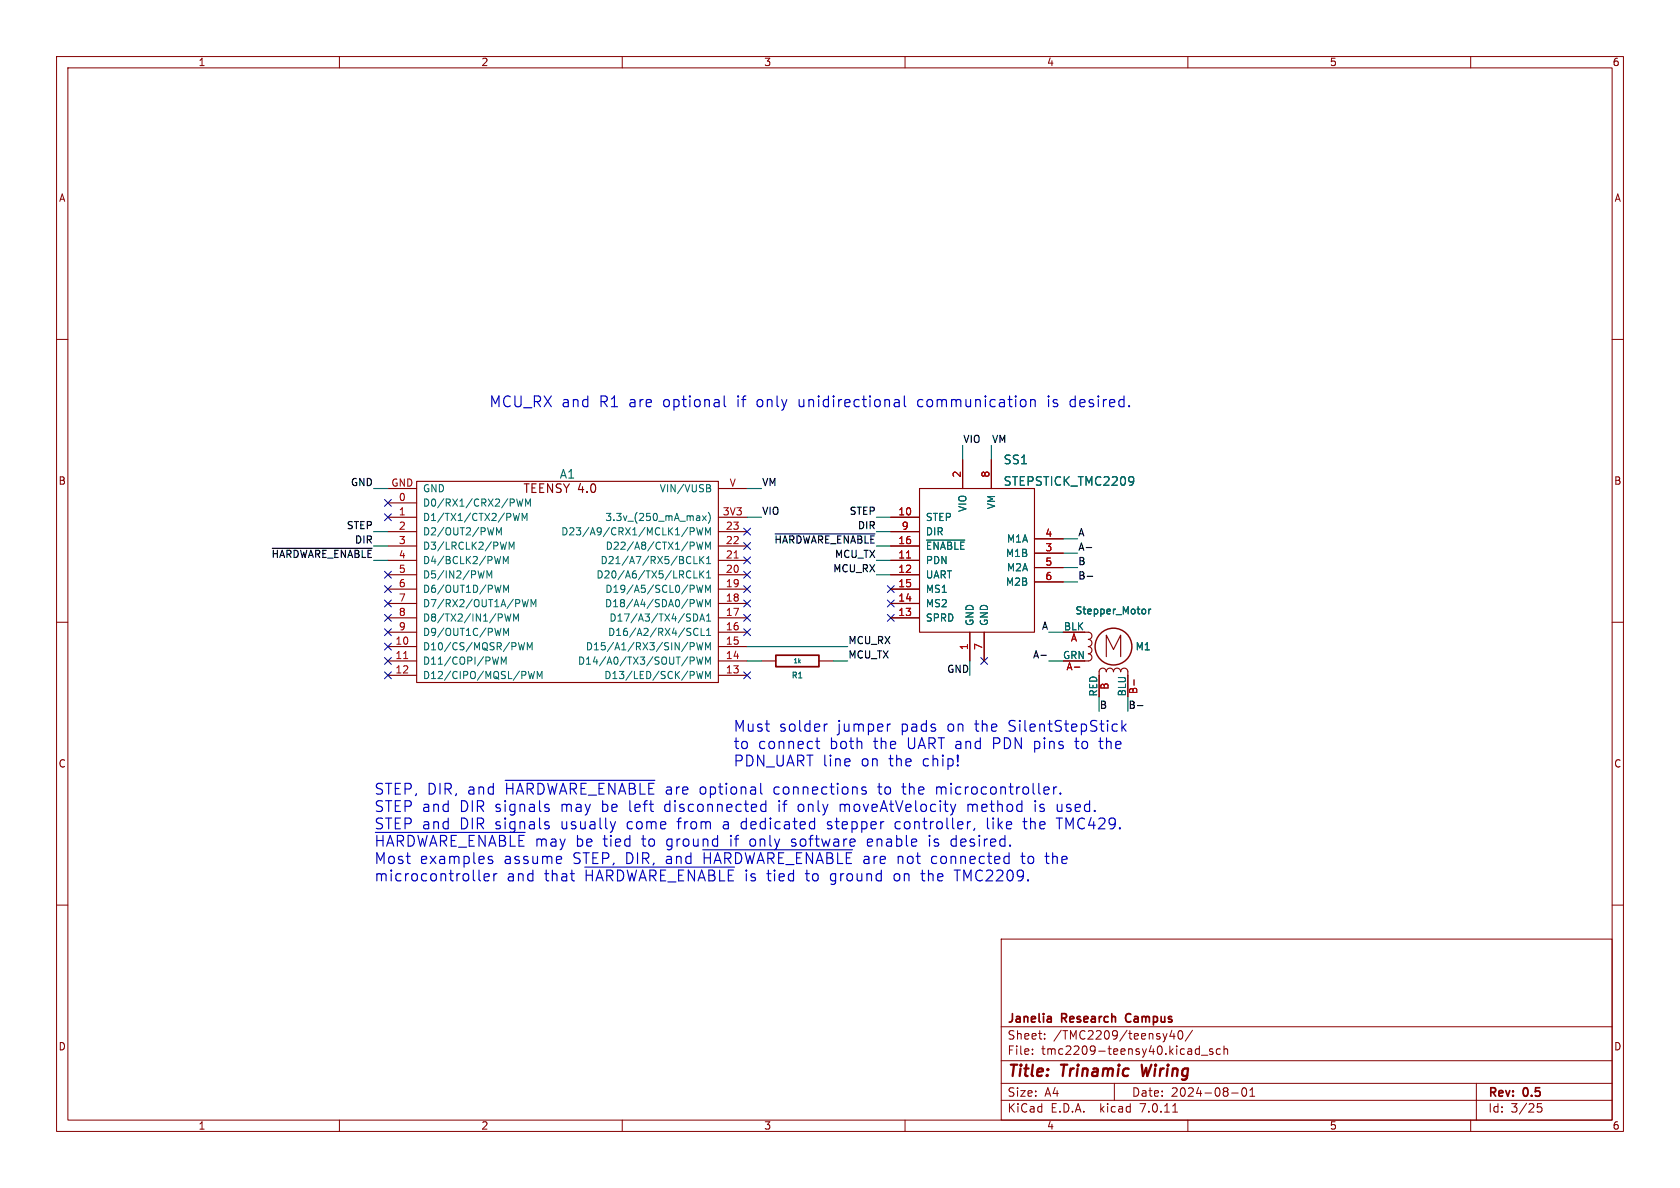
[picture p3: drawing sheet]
<svg xmlns="http://www.w3.org/2000/svg" width="297mm" height="210mm" viewBox="0 0 297 210" stroke-linecap="round" stroke-linejoin="round" font-family="sans-serif">
<g fill="none" stroke="#840000" stroke-width=".18">
<path d="M10 10h277v190h-277zM12 12h273v186h-273zM60 10v2M110 10v2M160 10v2M210 10v2M260 10v2M10 60h2M285 60h2M10 110h2M285 110h2M10 160h2"/>
<path d="M285 160h2M177 166h108v32h-108zM60 198v2M110 198v2M160 198v2M177 194.5h108M177 191.5h108M177 187.5h108M177 181.5h108M182.5 186.3v.1M182.5 185.5v.1M184.7 183.6v.1"/>
<path d="M184.7 182.8v.1M197 191.5v3M207.2 182.1l-.4 1.1h.9M207.3 196.6h.9M207.5 182.7v1M208.5 182.3l.1-.1a.81 .81 0 0 1 .6 .6 .81 .81 0 0 1-.3 .8l-.2 .1a.81 .81 0 0 1-.3-1.4M210 198v2M210.8 182.1l-1.3 2M211.6 185.4l.4 .1M212 184.9v1.5M212 186.3l-.4 .1M212.4 186.5h1.1"/>
<path d="M214.4 185.5l-.4-.1-.2 .2 .1 .2 .5 .2v.3h-.6M215.7 185.5l-.4-.1-.3 .3v.4l.2 .2h.5M216.4 185.5l.2-.1 .4 .1v.9M216.4 184.9v1.5M217.7 193.2h1.2M219.7 192.4l.2-.1a.81 .81 0 0 1 .6 .6 .81 .81 0 0 1-.3 .8l-.2 .1a.81 .81 0 0 1-.3-1.4zM221 193.8h.8M221 192.7l.4-.4v1.5M260 198v2M261 191.5v6.5M272.5 195.1h-.7l-.1 .7 .3-.1h.5l.1 .3-.1 .5-.2 .1-.6-.1"/>
</g>
<path d="M201.8 188.2l.3 2 .5-1.4" fill="none" stroke="#840000" stroke-width=".4"/>
<path d="M137.2 115.8h7.6v2.1h-7.6zM185.6 179.7l.2 .2v.8M199.1 179.4l-.1 .4 .1 .7M185.8 180.6l-.1 .1M185.8 180l-.1 .1" fill="none" stroke="#840000" stroke-width=".3"/>
<g fill="none" stroke="#840000" stroke-width=".2">
<path d="M68.6 91.4h5.1M68.6 99.1h5.1M68.6 96.5h5.1M68.6 94h5.1M68.6 88.9h5.1M68.6 86.4h5.1M73.7 85.1h53.3v35.6h-53.3zM127 91.4h5.1M127 99.1h5.1M127 96.5h5.1M127 94h5.1M127 86.4h5.1"/>
<path d="M157.5 91.4h5.1M157.5 99.1h5.1M157.5 96.5h5.1M157.5 94h5.1M162.6 86.4h20.3v25.4h-20.3zM170.2 81.3v5.1M175.3 81.3v5.1M182.9 97.8h5.1M182.9 95.3h5.1M68.6 101.6h5.1M68.6 109.2h5.1M68.6 106.7h5.1"/>
<path d="M68.6 104.1h5.1M68.6 116.8h5.1M68.6 114.3h5.1M68.6 119.4h5.1M68.6 111.8h5.1M127 101.6h5.1M127 109.2h5.1M127 106.7h5.1M127 104.1h5.1M127 116.8h5.1M127 114.3h5.1M127 119.4h5.1"/>
<path d="M127 111.8h5.1M134.6 116.8h2.6M144.8 116.8h2.5M157.5 101.6h5.1M157.5 109.2h5.1M157.5 106.7h5.1M157.5 104.1h5.1M171.4 111.8v5M174 111.8v5M182.9 100.3h5.1M182.9 102.9h5.1M188 111.8h4.4a.64 .64 0 0 1 .6 .6 .64 .64 0 0 1-.6 .6 .64 .64 0 0 1 .6 .7 .64 .64 0 0 1-.6 .6 .64 .64 0 0 1 .6 .6 .64 .64 0 0 1-.6 .7 .64 .64 0 0 1 .6 .6 .64 .64 0 0 1-.6 .6h-4.4"/>
<path d="M195.6 116.1v-3.8l1.2 2.5 1.3-2.5v3.8M194.3 123.2v-4.5a.64 .64 0 0 1 .6-.6 .64 .64 0 0 1 .7 .6 .64 .64 0 0 1 .6-.6 .64 .64 0 0 1 .6 .6 .64 .64 0 0 1 .7-.6 .64 .64 0 0 1 .6 .6 .64 .64 0 0 1 .7-.6 .64 .64 0 0 1 .6 .6v4.5"/>
</g>
<path d="M129.8 98.6h.7M160.3 98.6h.7M71.4 116.4h.7M189.9 117.9h1M200.5 120.2v.9" fill="none" stroke="#a90000" stroke-width=".18"/>
<g fill="none" stroke="#006464" stroke-width=".18">
<path d="M87.8 94.6v-1.3l.4 .9 .4-.9v1.3M88.5 98.4l-.3 1.2M89 99.6v-1.2l.4 .9 .4-.9v1.2M89.5 95.8l-.3 1.3M90 97.1v-1.3l.4 .9 .5-.9v1.3M90.7 90.7l.3 1.3 .3-.9 .2 .9 .3-1.3M91.3 88.2l.3 1.3 .3-.9 .2 .9 .3-1.3M92.3 92v-1.3l.4 1 .5-1v1.3M92.9 89.5v-1.3l.4 .9 .5-.9v1.3M122 94l.6-.1 .1-.2v-.3l-.7-.1v1.3M122.7 98.4v1.2h.6M123.2 95.8l.3 1.3 .2-.9 .2 .9 .4-1.3"/>
<path d="M123.2 93.3l.3 1.3 .2-.9 .2 .9 .4-1.3M123.7 98.4v1.2M123.9 98.9l.5 .7M124.2 91.2l.7 .8M124.4 98.4l-.7 .7M124.7 94.6v-1.3l.5 .9 .4-.9v1.3M124.7 97.1v-1.3l.5 .9 .4-.9v1.3M124.9 91.2l-.7 .8M124.9 85.7l.6 .1 .1 .2-.3 .3M124.9 98.7l.4-.3v1.2M124.9 99.6h.7M124.9 86.3h.4"/>
<path d="M125.2 90.6a1.46 1.46 0 0 1 0 1.9M125.3 86.3l.3 .2v.3l-.7 .1M163.8 95.5h6.8M85.6 100.9l-.3 1.3M86.1 102.2v-1.3l.4 .9 .4-.9v1.3M88.1 116.1l-.3 1.3M88.6 117.4v-1.3l.4 1 .5-1v1.3M89 104.7v-1.3l.5 1 .4-1v1.3M89 112.3v-1.2l.5 .9 .4-.9v1.2M89.2 108.5l.3 1.3 .3-.9 .2 .9 .3-1.3M90.8 109.8v-1.3l.4 .9 .4-.9v1.3M92.3 106l.3 1.3 .3-.9 .2 .9 .3-1.3"/>
<path d="M92.7 113.6l-.3 1.3-.2-.9-.2 .9M93.2 114.9v-1.3l.4 .9 .5-.9v1.3M93.4 118.7l.3 1.3 .2-.9 .3 .9 .3-1.3M93.9 107.3v-1.3l.4 .9 .4-.9v1.3M95 120v-1.3l.4 .9 .4-.9v1.3M122 116.1h.5l.2 .3-.1 .4h-.6M122 113.6h.5l.2 .3-.1 .3-.6 .1M122.6 108.5a.64 .64 0 0 1 .8 .7 .64 .64 0 0 1-.8 .6M122.7 100.9v1.3h.6M123.2 118.7l.3 1.3 .2-.9 .2 .9 .4-1.3M123.2 116.1l.3 1.3 .2-.9 .2 .9 .4-1.3M123.2 113.6l.3 1.3 .2-.9 .2 .9 .4-1.3"/>
<path d="M123.2 106l.3 1.3 .2-.9 .2 .9 .4-1.3M123.2 103.4l.3 1.3 .2-.9 .2 .9 .4-1.3M123.4 111.2a.6 .6 0 0 0-.8 .4 .6 .6 0 0 0 .6 .7l.2-.1M123.7 109.8l.4-1.3 .5 1.3M123.7 100.9v1.3M123.8 109.4h.6M123.9 101.5l.5 .7M123.9 111.1v1.2h.7M124.4 100.9l-.7 .7M124.7 104.7v-1.3l.5 1 .4-1v1.3M124.7 107.3v-1.3l.5 .9 .4-.9v1.3M124.7 114.9v-1.3l.5 .9 .4-.9v1.3"/>
<path d="M124.7 117.4v-1.3l.5 1 .4-1v1.3M124.7 120v-1.3l.5 .9 .4-.9v1.3M124.9 112.3h.7M124.9 101.3l.4-.4v1.3M124.9 108.9l.4-.4v1.3M124.9 111.4l.4-.3v1.2M124.9 109.8h.7M124.9 102.2h.7"/>
</g>
<path d="M200.1 84.3l.2 .1a1.28 1.28 0 0 1-.1 1.2M200.4 84.9l-.3 .3M202.1 107.7h.3l.1 .2v.5l-.4 .1M203.1 107.7v.8M203.4 107.7l-.3 .2" fill="none" stroke="#006464" stroke-width=".2"/>
<circle cx="196.8" cy="114.3" r="3.3" fill="none" stroke="#840000" stroke-width=".25"/>
<path d="M48.1 96.9h17.7M137 94.4h17.7M192 96.8h1M184 115.8h1M192.2 101.9h1M201.1 124.7h1" fill="none" stroke="#0f0f0f" stroke-width=".2"/>
<g fill="none" stroke="#0000c2" stroke-width=".2">
<path d="M128 70v1.6l.3 .3M141.3 70.6v1l.3 .3M158.3 70.6h.4l.3 .3v1M159 71.8l-.7 .1M159 71.1l-.7 .1M159.9 70v1.6l.3 .3M163 70.6l-.6 .1-.2 .3 .1 .7 .3 .2h.4M182.2 70.8a.47 .47 0 0 1 .8 .1v1M182.2 70.6v1.3M185.4 70v.2M185.4 70.6v1.3M185.4 70l-.1 .1 .1 .1"/>
<path d="M185.4 70l.1 .1-.1 .1M189.4 70.7l.1-.1 .6 .1M189.4 71.8l.1 .1 .6-.1M89.3 137.9h26.5M134.5 138.5v1.6l.3 .3M144.2 131.1h.7M144.5 130.4v1.7v.1l.4 .1M146.3 128l-.5 .2M152.6 139.7l.5 .1 .1 .3-.3 .3h-.4M152.6 139.1l.5 .1M155.2 139.1h.7M155.4 138.5l.1 1.8"/>
<path d="M157.4 128l-.3 .1M159.4 139.1h.8M159.7 138.5v1.6l.1 .2 .4 .1M165.6 139.1v1.3M166.3 139.2a.52 .52 0 0 0-.7 .1M175.7 130.4v1.9M175.7 131.4h.7M178.4 129.2l.3 .1M178.5 127.5l-.1 .2 .1 .4M182.9 131.1v1.9M182.9 132.2l.2 .1M183.1 131.1l-.2 .1"/>
<path d="M186.3 139.1v1.3M186.8 139.1l-.3 .1-.2 .3M190 131.1h.7M190.3 130.4v1.7l.1 .1 .3 .1M194.3 131.1h.7M194.5 130.4v1.7l.1 .1 .4 .1M198.3 127.4v1.9M198.5 128.5l.6 .8M199.1 128l-.8 .7M66.4 147.1h26.4M84.7 153.8v1.6l.2 .3M85.6 155.1l.9-.2-.1-.4-.5-.1-.3 .3 .1 .9 .2 .1 .5-.1"/>
<path d="M86.4 151.9l.6 .2 .1 .3-.2 .2h-.6M86.4 151.5l.2-.1 .4 .1M87.3 154.4v1.3M87.9 154.4l-.4 .1-.2 .3M96.8 142.8l.3 .3-.1 .3h-.2M96.8 145.9l.3 .3-.1 .2-.2 .1M96.8 142.2l.2 .1M96.8 145.2l.2 .1M103.4 153.3h26.4M117.9 142.2l-.4 .3v.6l.4 .3M119.7 145.2h.7M124.2 150.2h26.5"/>
<path d="M128.1 145.2l-.2 .1M128.1 145.8a.37 .37 0 0 0-.3 .4 .37 .37 0 0 0 .3 .3M129.2 147.7l-.1 .1 .1 .1M131.2 146.4l.6 .1M131.8 145.2l-.6 .1M132.9 148.3l-.3 .4v.5l.3 .4M134.8 142.2l.6 .1M135.4 141.5v1.9M135.4 143.4h-.6M137.7 141.5v.2M137.7 142.2v1.2M137.7 141.5v.1v.1"/>
<path d="M137.7 141.5l.1 .1-.1 .1M139.9 149.5l.6 .1M140.5 148.3h-.3l-.3 .3 .1 .3h.5M141.1 143.1a.52 .52 0 0 0 .8 .3M141.9 142.3a.52 .52 0 0 0-.8 .2M142.4 154.4h.7M146.3 146.4l.2 .1 .5-.1M146.9 156.3l.2 .1M147 145.3l-.5-.1-.2 .3 .1 .3 .6 .2M147.2 154.4l-.4 .4v.6l.4 .3M148.5 142.4a.47 .47 0 0 1 .9 .1M148.5 142.2v1.2"/>
<path d="M149.4 142.5v.9M149.4 142.3v.2M154.2 148.4l-.6-.1-.3 .3 .1 .9 .2 .1 .6-.1M154.3 148.8l-1 .1M158.7 154.4a.52 .52 0 0 0-.6 .4v.6a.52 .52 0 0 0 .6 .3M158.8 151.4v1.2M159.2 145.3l-.6-.1-.4 .4v.6l.2 .2 .2 .1 .6-.1M159.3 151.4l-.5 .2M162.8 154.4h.7M163.1 153.8v1.6v.2l.4 .1M164.3 148.3v1.3M165.1 149.5l.2 .1"/>
<path d="M165.2 148.4l-.1 .2 .1 .3M165.4 151.4l-.5 .1-.2 .2 .1 .8 .3 .1h.3M168.5 148.3l.5 .1M169 149.5l-.5 .1M169 147.7v1.9M169.2 153.8v1.9M171.1 142.4a.47 .47 0 0 1 .8 .1M171.1 142.2v1.2M171.9 142.5v.9M172.2 142.2l-.3 .3M172.3 146.4l-.1 .3M174.6 144.6v1.6l.2 .3"/>
<path d="M175.6 144.6v.2M175.6 145.2v1.3M175.6 144.6l-.1 .1 .1 .1M175.6 144.6l.1 .1-.1 .1M180.5 151.4h.7M180.7 150.7v1.7l.1 .2h.4M180.8 145.2h.8M181.2 146.4l.4 .1M182.2 144.6v1.9M182.3 145.3l-.1 .1M183 141.5v.2M183 142.2v1.2"/>
<path d="M183 141.5l-.1 .1 .1 .1M183 141.5l.1 .1-.1 .1M183.8 143.4h.6M184.4 142.2l-.5 .1-.1 .2 .1 .2 .5 .1M184.7 151.4h.8M185.3 152.6h.2M186.7 144.6h1.1M187.5 140.2v.1v.1M187.5 140.2l-.1 .1 .1 .1M187.5 140.2v.2"/>
</g>
<g fill="none" stroke="#009600" stroke-width=".2">
<path d="M170.2 78.7v2.6M175.3 78.7v2.6M66 94h2.6M66 96.5h2.6M66 86.4h2.6M132.1 91.4h2.5M132.1 86.4h2.5M154.9 91.4h2.6M154.9 94h2.6M154.9 99.1h2.6M188 97.8h2.5M188 95.3h2.5"/>
<path d="M132.1 116.8h2.5M132.1 114.3h17.8M147.3 116.8h2.6M154.9 101.6h2.6M171.4 116.8v2.6M185.4 116.8h2.6M185.4 111.8h2.6M188 100.3h2.5M188 102.9h2.5M194.3 123.2v2.5M199.4 123.2v2.5"/>
</g>
<g fill="none" stroke="#000084" stroke-width=".18">
<path d="M68 88.3l1.2 1.2M68 90.8l1.2 1.2M69.2 88.3l-1.2 1.2M69.2 90.8l-1.2 1.2M131.5 93.4l1.2 1.2M131.5 95.9l1.2 1.2M131.5 98.5l1.2 1.2M132.7 93.4l-1.2 1.2M132.7 95.9l-1.2 1.2M132.7 98.5l-1.2 1.2M68 118.8l1.2 1.2M68 116.2l1.2 1.2"/>
<path d="M68 113.7l1.2 1.2M68 111.2l1.2 1.2M68 108.6l1.2 1.2M68 106.1l1.2 1.2M68 101l1.2 1.2M68 103.5l1.2 1.2M69.2 118.8l-1.2 1.2M69.2 116.2l-1.2 1.2M69.2 113.7l-1.2 1.2M69.2 111.2l-1.2 1.2M69.2 108.6l-1.2 1.2M69.2 106.1l-1.2 1.2"/>
<path d="M69.2 101l-1.2 1.2M69.2 103.5l-1.2 1.2M131.5 103.5l1.2 1.2M131.5 106.1l1.2 1.2M131.5 108.6l1.2 1.2M131.5 101l1.2 1.2M131.5 111.2l1.2 1.2M131.5 118.8l1.2 1.2M132.7 103.5l-1.2 1.2M132.7 106.1l-1.2 1.2M132.7 108.6l-1.2 1.2M132.7 101l-1.2 1.2"/>
<path d="M132.7 111.2l-1.2 1.2M132.7 118.8l-1.2 1.2M156.9 108.6l1.2 1.2M156.9 103.5l1.2 1.2M156.9 106.1l1.2 1.2M158.1 108.6l-1.2 1.2M158.1 103.5l-1.2 1.2M158.1 106.1l-1.2 1.2M173.4 116.2l1.2 1.2M174.6 116.2l-1.2 1.2"/>
</g>
<g font-size="2.8" fill="#840000">
<text x="178" y="190.9">Title:</text>
<text x="187.7" y="190.9">Trinamic</text>
<text x="202.6" y="190.9">Wiring</text>
</g>
<g font-size="2.7" fill="#0000c2">
<text x="86.4" y="72.1">MCU_RX and</text>
<text x="106.1" y="72.1">R1</text>
<text x="111.5" y="72.1">are</text>
<text x="117.7" y="72.1">optional</text>
<text x="131" y="72.1">if</text>
<text x="134.7" y="72.1">only</text>
<text x="142.2" y="72.1">unidirectional</text>
<text x="163.5" y="72.1">communication</text>
<text x="186.8" y="72.1">is</text>
<text x="190.9" y="72.1">desired.</text>
<text x="129.5" y="129.5">Must</text>
<text x="137.7" y="129.5">solder</text>
<text x="148.2" y="129.5">jumper</text>
<text x="159.6" y="129.5">pads</text>
<text x="168" y="129.5">on</text>
<text x="173.1" y="129.5">the</text>
<text x="179.2" y="129.5">SilentStepStick</text>
<text x="129.5" y="132.6">to</text>
<text x="129.5" y="135.6">PDN_UART line</text>
<text x="134" y="132.6">connect</text>
<text x="146.9" y="132.6">both</text>
<text x="152.4" y="135.6">on</text>
<text x="154.8" y="132.6">the</text>
<text x="157.5" y="135.6">the</text>
<text x="160.9" y="132.6">UART and</text>
<text x="163.6" y="135.6">chip!</text>
<text x="176.4" y="132.6">PDN</text>
<text x="183.9" y="132.6">pins</text>
<text x="191.4" y="132.6">to</text>
<text x="195.9" y="132.6">the</text>
<text x="66" y="140.6">STEP, DIR,</text>
<text x="66" y="143.7">STEP and</text>
<text x="81.4" y="143.7">DIR signals</text>
<text x="82.8" y="140.6">and</text>
<text x="89.6" y="140.6">~{HARDWARE_ENABLE}</text>
<text x="99.7" y="143.7">may</text>
<text x="107" y="143.7">be</text>
<text x="112.1" y="143.7">left</text>
<text x="118.2" y="140.6">are</text>
<text x="118.6" y="143.7">disconnected</text>
<text x="124.4" y="140.6">optional</text>
<text x="137.7" y="140.6">connections</text>
<text x="138.9" y="143.7">if</text>
<text x="142.6" y="143.7">only</text>
<text x="150.1" y="143.7">moveAtVelocity</text>
<text x="156.4" y="140.6">to</text>
<text x="160.9" y="140.6">the</text>
<text x="167" y="140.6">microcontroller.</text>
<text x="173" y="143.7">method</text>
<text x="185.1" y="143.7">is</text>
<text x="189.2" y="143.7">used.</text>
<text x="66" y="146.8">STEP and</text>
<text x="66" y="149.8">~{HARDWARE_ENABLE}</text>
<text x="81.4" y="146.8">DIR signals</text>
<text x="94.6" y="149.8">may</text>
<text x="99.7" y="146.8">usually</text>
<text x="101.9" y="149.8">be</text>
<text x="107" y="149.8">tied</text>
<text x="111.5" y="146.8">come</text>
<text x="114" y="149.8">to</text>
<text x="118.5" y="149.8">ground</text>
<text x="120.7" y="146.8">from</text>
<text x="128.9" y="146.8">a</text>
<text x="129.9" y="149.8">if</text>
<text x="132.3" y="146.8">dedicated</text>
<text x="133.6" y="149.8">only</text>
<text x="141.2" y="149.8">software</text>
<text x="147.7" y="146.8">stepper</text>
<text x="154.8" y="149.8">enable</text>
<text x="159.9" y="146.8">controller,</text>
<text x="165.9" y="149.8">is</text>
<text x="170" y="149.8">desired.</text>
<text x="176.4" y="146.8">like</text>
<text x="183.1" y="146.8">the</text>
<text x="189.3" y="146.8">TMC429.</text>
<text x="66" y="152.9">Most</text>
<text x="66" y="156">microcontroller</text>
<text x="74.2" y="152.9">examples</text>
<text x="89.2" y="152.9">assume</text>
<text x="89.6" y="156">and</text>
<text x="96.4" y="156">that</text>
<text x="101.6" y="152.9">STEP, DIR,</text>
<text x="103.7" y="156">~{HARDWARE_ENABLE}</text>
<text x="118.4" y="152.9">and</text>
<text x="125.2" y="152.9">~{HARDWARE_ENABLE}</text>
<text x="132.2" y="156">is</text>
<text x="136.4" y="156">tied</text>
<text x="143.4" y="156">to</text>
<text x="147.9" y="156">ground</text>
<text x="153.8" y="152.9">are</text>
<text x="159.3" y="156">on</text>
<text x="160" y="152.9">not</text>
<text x="164.4" y="156">the</text>
<text x="166.2" y="152.9">connected</text>
<text x="170.6" y="156">TMC2209.</text>
<text x="182.3" y="152.9">to</text>
<text x="186.8" y="152.9">the</text>
</g>
<g font-size="2.1" fill="#006464">
<text x="177.3" y="82.3">SS1</text>
<text x="98.8" y="84.9">A1</text>
<text x="177.3" y="86.2">STEPSTICK_TMC2209</text>
</g>
<g font-size="2.1" fill="#840000">
<text x="92.4" y="87.4">TEENSY 4.0</text>
<text x="178" y="184">Sheet:</text>
<text x="178" y="181.2">Janelia</text>
<text x="186.2" y="184">/TMC2209/teensy40/</text>
<text x="187.7" y="181.2">Research</text>
<text x="199.7" y="181.2">Campus</text>
<text x="178" y="186.7">File:</text>
<text x="184.1" y="186.7">tmc2209-teensy40.kicad_sch</text>
<text x="178" y="196.9">KiCad</text>
<text x="178" y="194.1">Size:</text>
<text x="184.7" y="194.1">A4</text>
<text x="185.7" y="196.9">E.D.A.</text>
<text x="194.6" y="196.9">kicad</text>
<text x="200" y="194.1">Date:</text>
<text x="201.8" y="196.9">7.0.11</text>
<text x="207" y="194.1">2024-08-01</text>
<text x="263" y="194.3">Rev:</text>
<text x="263" y="196.9">Id:</text>
<text x="267.1" y="196.9">3/25</text>
<text x="269.4" y="194.3">0.5</text>
</g>
<g font-size="1.8" fill="#840000">
<text x="35" y="11.9">1</text>
<text x="85" y="11.9">2</text>
<text x="135" y="11.9">3</text>
<text x="185" y="11.9">4</text>
<text x="235" y="11.9">5</text>
<text x="285" y="11.9">6</text>
<text x="10.3" y="35.9">A</text>
<text x="285.3" y="35.9">A</text>
<text x="10.3" y="85.9">B</text>
<text x="285.3" y="85.9">B</text>
<text x="10.3" y="135.9">C</text>
<text x="285.3" y="135.9">C</text>
<text x="10.3" y="185.9">D</text>
<text x="285.3" y="185.9">D</text>
<text x="35" y="199.9">1</text>
<text x="85" y="199.9">2</text>
<text x="135" y="199.9">3</text>
<text x="185" y="199.9">4</text>
<text x="235" y="199.9">5</text>
<text x="285" y="199.9">6</text>
</g>
<g font-size="1.8" fill="#0f0f0f">
<text x="170.2" y="78.4">VIO</text>
<text x="175.3" y="78.4">VM</text>
<text x="61.8" y="86">GND</text>
<text x="134.6" y="86">VM</text>
<text x="61.1" y="93.6">STEP</text>
<text x="134.6" y="91.1">VIO</text>
<text x="150" y="91.1">STEP</text>
<text x="151.4" y="93.6">DIR</text>
<text x="190.5" y="94.9">A</text>
<text x="62.5" y="96.2">DIR</text>
<text x="147.1" y="101.3">MCU_RX</text>
<text x="147.4" y="98.7">MCU_TX</text>
<text x="190.5" y="100">B</text>
<text x="190.5" y="97.4">A-</text>
<text x="190.5" y="102.5">B-</text>
<text x="149.9" y="114">MCU_RX</text>
<text x="184" y="111.4">A</text>
<text x="149.9" y="116.5">MCU_TX</text>
<text x="167.2" y="119">GND</text>
<text x="182.4" y="116.5">A-</text>
<text x="194.3" y="125.4">B</text>
<text x="199.4" y="125.4">B-</text>
</g>
<g font-size="1.8" fill="#a90000">
<text x="69.1" y="86.1">GND</text>
<text x="70.4" y="88.6">0</text>
<text x="128.9" y="86.1">V</text>
<text x="169.9" y="84.5" transform="rotate(-90 169.9 84.5)">2</text>
<text x="175" y="84.5" transform="rotate(-90 175 84.5)">8</text>
<text x="70.4" y="91.2">1</text>
<text x="70.4" y="93.7">2</text>
<text x="127.7" y="91.2">3V3</text>
<text x="128.2" y="93.7">23</text>
<text x="158.7" y="91.2">10</text>
<text x="159.3" y="93.7">9</text>
<text x="184.7" y="95">4</text>
<text x="70.4" y="96.3">3</text>
<text x="70.4" y="98.8">4</text>
<text x="70.4" y="101.3">5</text>
<text x="128.2" y="101.3">20</text>
<text x="128.2" y="98.8">21</text>
<text x="128.2" y="96.3">22</text>
<text x="158.7" y="98.8">11</text>
<text x="158.7" y="101.3">12</text>
<text x="158.7" y="96.3">16</text>
<text x="184.7" y="97.5">3</text>
<text x="184.7" y="100.1">5</text>
<text x="70.4" y="103.9">6</text>
<text x="70.4" y="106.4">7</text>
<text x="128.2" y="106.4">18</text>
<text x="128.2" y="103.9">19</text>
<text x="158.7" y="106.4">14</text>
<text x="158.7" y="103.9">15</text>
<text x="184.7" y="102.6">6</text>
<text x="70.4" y="109">8</text>
<text x="70.4" y="111.5">9</text>
<text x="128.2" y="111.5">16</text>
<text x="128.2" y="109">17</text>
<text x="158.7" y="109">13</text>
<text x="189.2" y="113.7">A</text>
<text x="69.8" y="114">10</text>
<text x="69.8" y="116.6">11</text>
<text x="69.8" y="119.1">12</text>
<text x="128.2" y="119.1">13</text>
<text x="128.2" y="116.6">14</text>
<text x="128.2" y="114">15</text>
<text x="171.2" y="115" transform="rotate(-90 171.2 115)">1</text>
<text x="173.7" y="115" transform="rotate(-90 173.7 115)">7</text>
<text x="188.4" y="118.8">A-</text>
<text x="196.3" y="122" transform="rotate(-90 196.3 122)">B</text>
<text x="201.4" y="122.8" transform="rotate(-90 201.4 122.8)">B-</text>
</g>
<g font-size="1.8" fill="#006464">
<text x="74.7" y="89.8">D0/RX1/CRX2/PWM</text>
<text x="74.7" y="87.2">GND</text>
<text x="116.5" y="87.2">VIN/VUSB</text>
<text x="74.7" y="92.3">D1/TX1/CTX2/PWM</text>
<text x="74.7" y="94.8">D2/OUT2/PWM</text>
<text x="99.1" y="94.8">D23/A9/CRX1/MCLK1/PWM</text>
<text x="106.9" y="92.3">3.3v_(250_mA_max)</text>
<text x="163.6" y="92.3">STEP</text>
<text x="163.6" y="94.8">DIR</text>
<text x="171" y="90.6" transform="rotate(-90 171 90.6)">VIO</text>
<text x="176.1" y="90.1" transform="rotate(-90 176.1 90.1)">VM</text>
<text x="74.7" y="97.4">D3/LRCLK2/PWM</text>
<text x="74.7" y="99.9">D4/BCLK2/PWM</text>
<text x="106.1" y="99.9">D21/A7/RX5/BCLK1</text>
<text x="107" y="97.4">D22/A8/CTX1/PWM</text>
<text x="163.6" y="99.9">PDN</text>
<text x="163.6" y="97.4">~{ENABLE}</text>
<text x="177.7" y="98.7">M1B</text>
<text x="177.9" y="96.1">M1A</text>
<text x="177.9" y="101.2">M2A</text>
<text x="74.7" y="102.5">D5/IN2/PWM</text>
<text x="74.7" y="105">D6/OUT1D/PWM</text>
<text x="74.7" y="107.5">D7/RX2/OUT1A/PWM</text>
<text x="105.3" y="102.5">D20/A6/TX5/LRCLK1</text>
<text x="106.9" y="107.5">D18/A4/SDA0/PWM</text>
<text x="106.9" y="105">D19/A5/SCL0/PWM</text>
<text x="163.6" y="102.5">UART</text>
<text x="163.6" y="107.5">MS2</text>
<text x="163.6" y="105">MS1</text>
<text x="177.7" y="103.7">M2B</text>
<text x="74.7" y="110.1">D8/TX2/IN1/PWM</text>
<text x="74.7" y="112.6">D9/OUT1C/PWM</text>
<text x="107.4" y="112.6">D16/A2/RX4/SCL1</text>
<text x="107.6" y="110.1">D17/A3/TX4/SDA1</text>
<text x="163.6" y="110.1">SPRD</text>
<text x="172.3" y="110.7" transform="rotate(-90 172.3 110.7)">GND</text>
<text x="174.9" y="110.7" transform="rotate(-90 174.9 110.7)">GND</text>
<text x="188" y="111.5">BLK</text>
<text x="190" y="108.9">Stepper_Motor</text>
<text x="74.7" y="115.2">D10/CS/MQSR/PWM</text>
<text x="74.7" y="117.7">D11/COPI/PWM</text>
<text x="102.1" y="117.7">D14/A0/TX3/SOUT/PWM</text>
<text x="103.5" y="115.2">D15/A1/RX3/SIN/PWM</text>
<text x="187.8" y="116.6">GRN</text>
<text x="200.6" y="115.2">M1</text>
<text x="74.7" y="120.2">D12/CIPO/MQSL/PWM</text>
<text x="106.7" y="120.2">D13/LED/SCK/PWM</text>
<text x="194.1" y="123.2" transform="rotate(-90 194.1 123.2)">RED</text>
<text x="199.1" y="123.2" transform="rotate(-90 199.1 123.2)">BLU</text>
</g>
<g font-size="1.8" fill="#009600">
<text x="47.8" y="98.7">~{HARDWARE_ENABLE}</text>
<text x="136.7" y="96.2">~{HARDWARE_ENABLE}</text>
</g>
<text font-size="1.4" fill="#006464" x="139.8" y="120.2">R1</text>
<text font-size="1.1" fill="#006464" x="140.1" y="117.5">1k</text>
</svg>
